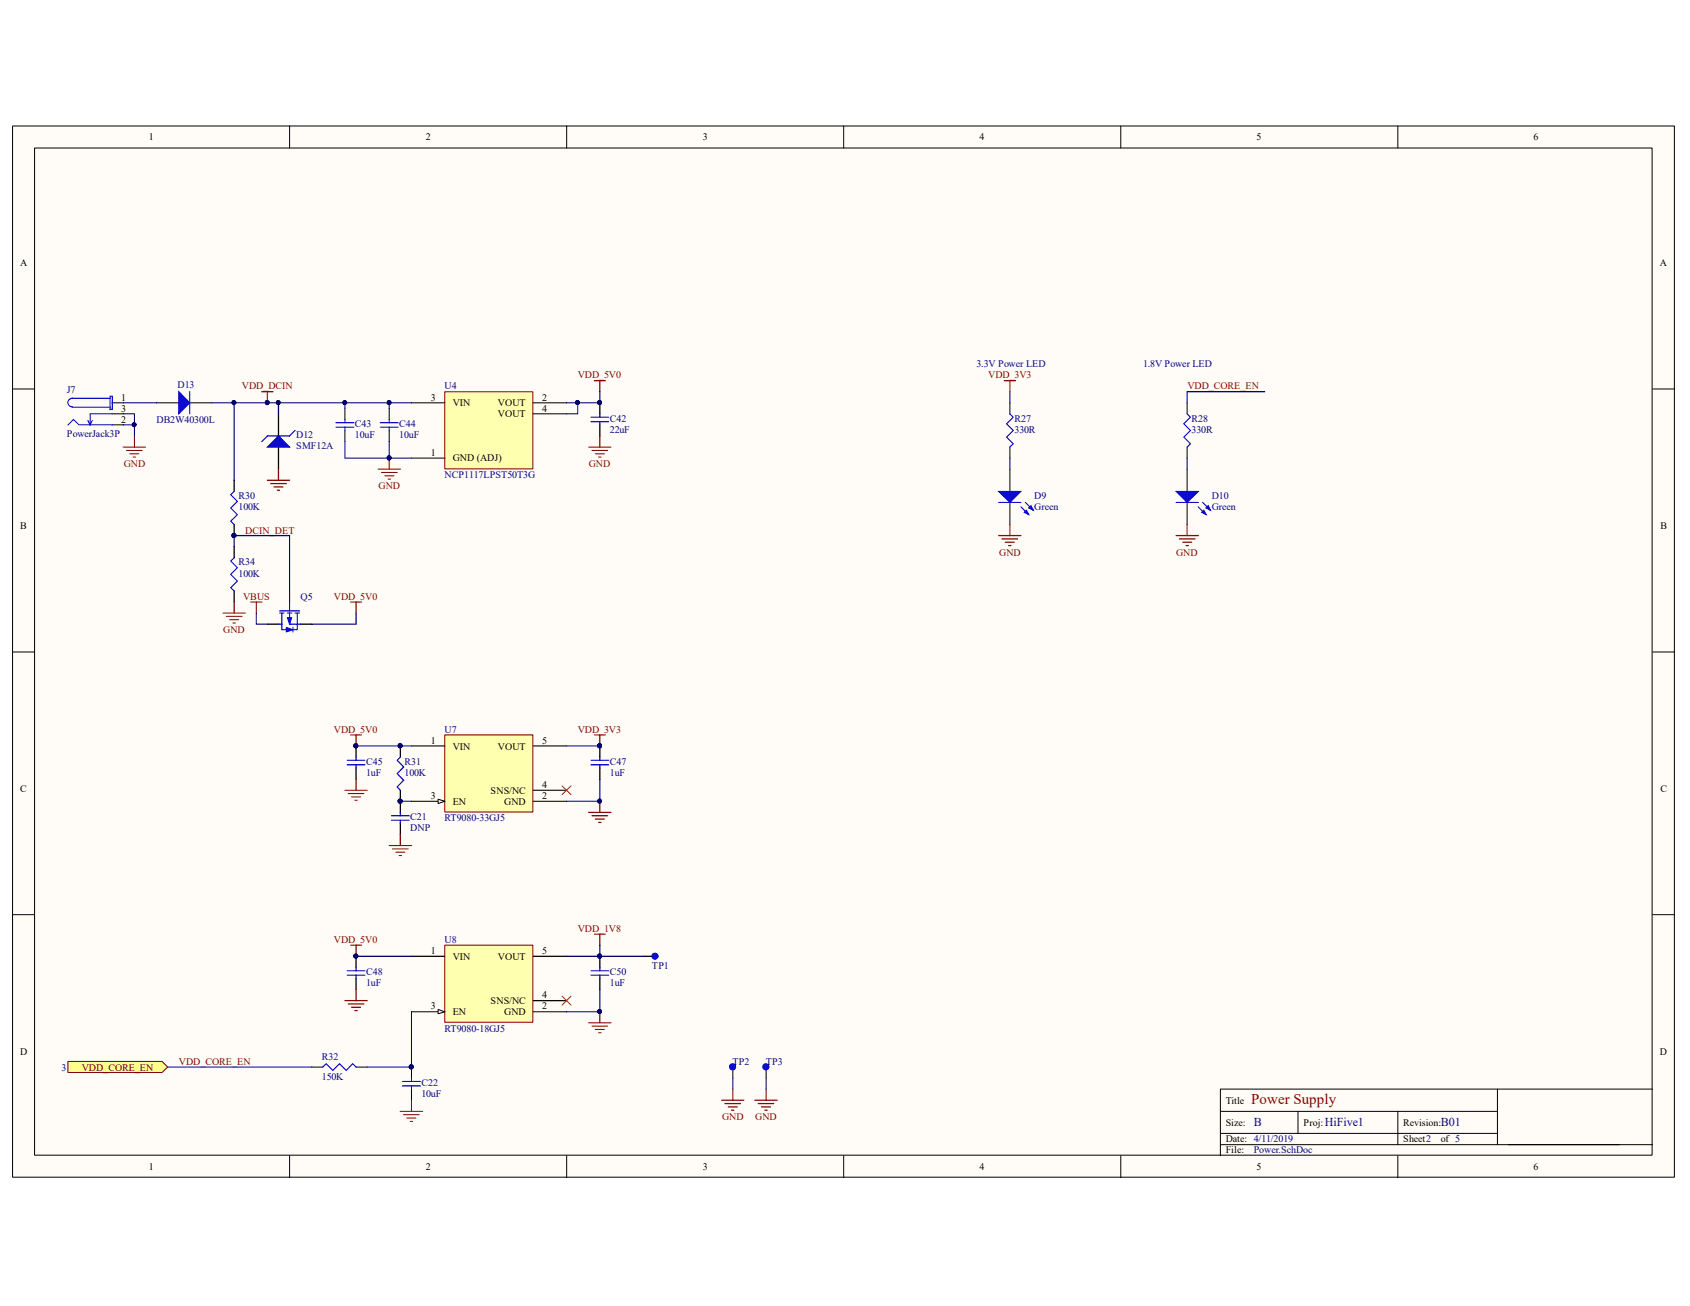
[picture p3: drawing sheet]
<svg xmlns="http://www.w3.org/2000/svg" width="279mm" height="216mm" viewBox="0 0 279 216" stroke-linecap="round" stroke-linejoin="round" font-family="sans-serif">
<path d="M2 20.8h274.8v173.8h-274.8z" fill="#fffcf8"/>
<path d="M2.1 20.8h274.7v173.8h-274.7z" fill="none" stroke="#000" stroke-width=".17"/>
<path d="M5.7 24.5h267.4v166.5h-267.4z" fill="#fffcf8"/>
<g fill="none" stroke="#000" stroke-width=".17">
<path d="M5.7 24.5h267.4v166.5h-267.4zM47.9 20.8v3.7M93.7 20.8v3.7M139.5 20.8v3.7M185.3 20.8v3.7M231.1 20.8v3.7M2.1 64.3h3.6M273.2 64.3h3.7M2.1 107.8h3.6M273.2 107.8h3.7M2.1 151.2h3.6M273.2 151.2h3.7"/>
<path d="M47.9 191.1v3.6M93.7 191.1v3.6M139.5 191.1v3.6M185.3 191.1v3.6M201.8 183.7h45.8M201.8 189.2h71.4M201.8 187.4h45.8M214.6 183.7v3.7M231.1 183.7v5.5M231.1 191.1v3.6M247.6 180v9.2M273.2 180h-71.4v11.1"/>
</g>
<g fill="#800000">
<path d="M62.5 77.5h3.7l.1 .1h-.1h-3.7z"/>
<path d="M63 78h2.7v.1l-2.6 .1z"/>
<path d="M63.6 78.6l1.6 .1h-1.6z"/>
<path d="M64.1 79.1l.5 .1-.4 .1z"/>
<path d="M64.3 75.7h.1l-.1 1.9z"/>
</g>
<circle cx="64.3" cy="75.7" r=".33" fill="#000080"/>
<circle cx="64.3" cy="75.7" r=".33" fill="none" stroke="#000080" stroke-width=".17"/>
<path d="M99.1 66.5l.2 .1-.1 1.9-.1-.1z" fill="#000"/>
<circle cx="99.1" cy="66.5" r=".33" fill="#000080"/>
<circle cx="99.1" cy="66.5" r=".33" fill="none" stroke="#000080" stroke-width=".17"/>
<path d="M99.1 70.2h.2l-.1 2-.1-.1z" fill="#000"/>
<g fill="#00f">
<path d="M97.6 69.6h3l.1 .1-.1 .1h-2.9z"/>
<path d="M97.6 68.9h3l.1 .1h-3z"/>
<path d="M99.1 68.4h.2l-.1 .6h-.1z"/>
<path d="M99.1 69.6l.2 .1-.1 .6-.1-.1z"/>
</g>
<circle cx="99.1" cy="66.5" r=".33" fill="#000080"/>
<circle cx="99.1" cy="66.5" r=".33" fill="none" stroke="#000080" stroke-width=".17"/>
<g fill="#800000">
<path d="M97.3 73.9l3.7-.1 .1 .1-.1 .1h-3.7z"/>
<path d="M97.8 74.4h2.7v.1h-2.6z"/>
<path d="M98.4 75h1.6l-1.6 .1z"/>
<path d="M98.9 75.5l.5 .1h-.4z"/>
<path d="M99.1 72l.2 .1-.1 1.9-.1-.1z"/>
<path d="M98.2 62.8l2 .1-.1 .1h-1.8z"/>
<path d="M99.1 62.8l.2 .1-.1 2-.1-.1z"/>
</g>
<path d="M18.5 66.5l2 .1-2 .1zM18.5 70.2h2l-2 .1zM18.5 68.4h2l-2 .1z" fill="#000"/>
<g fill="#00f">
<path d="M11.2 70.2l.9-1 1 .9h5.4l.2 .1-.2 .1h-5.5l-.9-.8-.8 .8h-.1z"/>
<path d="M14.8 68.3l3.9 .1-3.7 .1-.1 1.8z"/>
<path d="M15.2 69.4l.1 .2-.3 .7h-.1l-.1-.1z"/>
<path d="M11.4 66l.5-.3 .2 .2a.69 .69 0 0 0-.7 .3 .69 .69 0 0 0 .1 .8l.6 .2a.66 .66 0 0 1-.7 0 .66 .66 0 0 1-.3-.7z"/>
<path d="M18.1 65.4h.6v2.4l-.6-.1v-.1h.4v-2h-.2l-.1 2.2z"/>
<path d="M11.9 65.8l6.3-.1 .1 .2-.1 .1h-6.2z"/>
<path d="M11.9 67.3l6.3-.1 .1 .1-.1 .1h-6.2z"/>
<path d="M14.5 69.4l.5 .8-.1 .1-.5-.7z"/>
</g>
<g fill="#800000">
<path d="M20.3 73.9l3.7-.1 .1 .1-.1 .1h-3.6z"/>
<path d="M20.9 74.4h2.6l.1 .1h-2.6z"/>
<path d="M21.4 75h1.6l-1.5 .1z"/>
<path d="M22 75.5l.5 .1h-.4z"/>
<path d="M22.2 72l.1 .1-.1 1.9z"/>
</g>
<path d="M46 68.4h.1v3.7v.1l-.2-.1zM46 73.9h.1v3.7h-.2z" fill="#000"/>
<path d="M44.2 73.9l1.9-1.8 1.8 1.8z" fill="#00f"/>
<g fill="#00f">
<path d="M44 74l2.1-2.1 2 2.1h-.3l-1.7-1.8-1.7 1.6h3.5l-.1 .2h.1z"/>
<path d="M44.1 72h3.8l.1 .1-.1 .1h-3.7z"/>
<path d="M43.2 72.9l1-.9h.1v.1l-1 1h-.1z"/>
<path d="M48.7 71.1h.2v.1l-1 .9h-.1v-.1z"/>
</g>
<g fill="#800000">
<path d="M43.2 64.7l1.9-.1 .1 .2-1.9 .1z"/>
<path d="M44.1 64.7l.2 .1-.1 1.9z"/>
</g>
<circle cx="44.2" cy="66.5" r=".33" fill="#000080"/>
<circle cx="44.2" cy="66.5" r=".33" fill="none" stroke="#000080" stroke-width=".17"/>
<path d="M166.9 77.5l.1 .1v3.6v.1l-.1-.1zM166.9 83l.1 .1v3.7l-.1-.1z" fill="#000"/>
<g fill="#00f">
<path d="M165.1 81.2h3.7l-1.8 1.9z"/>
<path d="M169.3 84.7l.4-.4 .4 .8z"/>
<path d="M170.1 84l.3-.4 .4 .7z"/>
</g>
<g fill="#00f">
<path d="M164.9 81.2h.2h.1l1.8 1.7 1.6-1.6h-3.5v-.1h3.9l-2 2z"/>
<path d="M168.7 83.7h.2l1.2 1.3v.1h-.1l-1.3-1.2z"/>
<path d="M169.5 83h.1l1.3 1.3v.1h-.2l-1.2-1.3z"/>
<path d="M169.2 84.7l.5-.5 .6 1.1-.3-.2-.3-.6-.2 .2 .6 .3-.1 .1z"/>
<path d="M169.9 84l.6-.6 .5 1.1-.3-.1-.3-.6-.2 .1 .7 .3-.1 .2z"/>
<path d="M165 83h3.8l.1 .1h-.1h-3.7z"/>
</g>
<path d="M196.2 77.5l.1 .1v3.6v.1l-.1-.1zM196.2 83l.1 .1v3.7l-.1-.1z" fill="#000"/>
<g fill="#00f">
<path d="M194.4 81.2h3.7l-1.8 1.9z"/>
<path d="M199 84.3l.4 .8-.7-.4z"/>
<path d="M199.7 83.6l.4 .7-.7-.3z"/>
</g>
<g fill="#00f">
<path d="M194.2 81.2h.2h.1l1.8 1.7 1.6-1.6h-3.5l.1-.1h-.1h3.9l-2 2z"/>
<path d="M198 83.7h.2l1.2 1.3v.1h-.1l-1.3-1.2z"/>
<path d="M198.8 83h.1l1.3 1.3v.1h-.1l-1.3-1.3z"/>
<path d="M198.5 84.7l.6-.5 .5 1.1-.3-.2-.3-.6-.2 .2 .6 .3-.1 .1z"/>
<path d="M199.2 84l.6-.6 .5 1.1-.3-.1-.3-.6-.1 .1 .6 .3-.1 .2z"/>
<path d="M194.4 83h3.7l.1 .1h-.1h-3.7z"/>
</g>
<g fill="#800000">
<path d="M165 88.5l3.8-.1 .1 .2h-.1h-3.7z"/>
<path d="M165.6 89h2.6l.1 .1-2.6 .1z"/>
<path d="M166.1 89.6l1.6-.1 .1 .2h-1.6z"/>
<path d="M166.7 90.1h.4l.1 .1-.4 .1z"/>
<path d="M166.9 86.6l.1 .1v1.9z"/>
<path d="M166 62.8l2 .1-.1 .1h-1.9z"/>
<path d="M166.9 62.8l.1 .1v2z"/>
<path d="M194.4 88.5l3.7-.1 .1 .2h-.1h-3.7z"/>
<path d="M194.9 89h2.7l.1 .1-2.7 .1z"/>
<path d="M195.5 89.6l1.5-.1 .1 .2h-1.6z"/>
<path d="M196 90.1h.5l.1 .1-.5 .1z"/>
<path d="M196.2 86.6l.1 .1v1.9z"/>
<path d="M98.2 121.4l2 .1-1.9 .1z"/>
<path d="M99.1 121.4l.2 .1-.1 1.9-.1-.1z"/>
</g>
<circle cx="99.1" cy="123.3" r=".33" fill="#000080"/>
<circle cx="99.1" cy="123.3" r=".33" fill="none" stroke="#000080" stroke-width=".17"/>
<path d="M166.9 66.5l.1 .1v1.9zM166.9 73.9h.1v1.9z" fill="#000"/>
<path d="M166.9 68.4l.7 .6-1.1 1.1 1.1 1.1-1.1 1.1 1.1 1.1-.6 .6-.1-.2 .5-.4-1.1-1.1 1.1-1.1-1.1-1.1 1.1-1.1z" fill="#00f"/>
<path d="M196.2 66.5l.1 .1v1.9zM196.2 73.9h.1v1.9z" fill="#000"/>
<path d="M196.2 68.4l.7 .6-1.1 1.1 1.1 1.1-1.1 1.1 1.1 1.1-.6 .6-.1-.2 .5-.4-1.1-1.1 1.1-1.1-1.1-1.1 1.1-1.1z" fill="#00f"/>
<path d="M38.6 90.3l.2 .1v1.8l-.1 .1zM38.6 97.6l.2 .1v1.8l-.1 .1z" fill="#000"/>
<path d="M38 92.8l.8-.6-.5 .6 1.1 1.1-1.1 1.1 1.1 1.1-1.1 1.1 .5 .4-.1 .2-.7-.6 1.1-1.1-1.1-1.1 1.1-1.1z" fill="#00f"/>
<g fill="#800000">
<path d="M36.8 101.3h3.8v.1h-3.7z"/>
<path d="M37.4 101.8h2.6l.1 .1-2.7 .1z"/>
<path d="M37.9 102.4h1.6l-1.5 .1z"/>
<path d="M38.5 102.9l.5 .1-.5 .1z"/>
<path d="M38.6 99.5h.2v1.8l-.1 .1z"/>
<path d="M41.4 99.5h2l-2 .1z"/>
<path d="M42.3 99.5h.2l-.1 1.9z"/>
</g>
<path d="M38.6 86.6l.2 .1v1.9h-.1z" fill="#000"/>
<circle cx="38.7" cy="88.5" r=".33" fill="#000080"/>
<circle cx="38.7" cy="88.5" r=".33" fill="none" stroke="#000080" stroke-width=".17"/>
<path d="M38.6 79.3l.2 .1v1.8l-.1 .1z" fill="#000"/>
<path d="M38 81.8l.8-.6-.5 .6 1.1 1.1-1.1 1.1 1.1 1.1-1.1 1 .5 .6-.1 .1-.7-.7 1.1-1-1.1-1.1 1.1-1.1z" fill="#00f"/>
<circle cx="38.7" cy="88.5" r=".33" fill="#000080"/>
<circle cx="38.7" cy="88.5" r=".33" fill="none" stroke="#000080" stroke-width=".17"/>
<g fill="#800000">
<path d="M57.9 99.5h2l-1.9 .1z"/>
<path d="M58.8 99.5h.2v1.8l-.2 .1z"/>
</g>
<path d="M57 67.4l.1 .1-.1 1.9zM57 71.1l.1 .1-.1 1.9z" fill="#000"/>
<g fill="#00f">
<path d="M55.5 70.6l3-.1 .1 .1-3 .1z"/>
<path d="M55.5 69.8h3l.1 .1-3 .1z"/>
<path d="M57 69.3h.1l-.1 .7z"/>
<path d="M57 70.6h.1l-.1 .6z"/>
</g>
<path d="M47.8 97.6l.2 .1-.1 1.9zM44.1 103.1h2v.1l-1.9 .1zM49.6 103.1h1.9l.1 .1-1.9 .1z" fill="#000"/>
<g fill="#00f">
<path d="M46.5 101.3h.2v1.9l-.1 .1z"/>
<path d="M47.8 101.3h.2l-.1 2z"/>
<path d="M49.1 101.3h.1l-.1 2z"/>
<path d="M47.8 103.1h1.9l.1 .1-1.9 .1z"/>
<path d="M46.2 100.9h3.3l.1 .1-3.4 .1z"/>
<path d="M46.2 101.3h.8l-.8 .1z"/>
<path d="M47.4 101.3h.9l-.8 .1z"/>
<path d="M48.7 101.3h.9l-.8 .1z"/>
<path d="M47.8 99.5h.2l-.1 1.6z"/>
</g>
<path d="M47.5 102.1h.7l-.3 1.1z" fill="#00f"/>
<path d="M47.5 102.1h.7l-.3 1.1z" fill="none" stroke="#00f" stroke-width=".17"/>
<path d="M46 103.1h.6l.1 .1-.6 .1z" fill="#00f"/>
<path d="M47.3 103.7l1.1 .4-1.1 .4z" fill="#00f"/>
<path d="M47.3 103.7l1.1 .4-1.1 .4z" fill="none" stroke="#00f" stroke-width=".17"/>
<g fill="#00f">
<path d="M48.4 103.7h.1l-.1 .9z"/>
<path d="M46.5 103.1l.2 .1v.8h.6l.1 .2h-.9z"/>
<path d="M49.1 103.1l.1 .1v1h-.8v-.2h.7z"/>
</g>
<g fill="#800000">
<path d="M98.2 154.4h2l-1.9 .1z"/>
<path d="M99.1 154.4h.2l-.1 1.9h-.1z"/>
</g>
<path d="M25.8 66.5h3.7l.1 .1-.1 .1h-3.6zM31.3 66.5h3.8v.1v.1h-3.7z" fill="#000"/>
<path d="M29.5 64.8l1.9 1.8-1.9 1.8z" fill="#00f"/>
<g fill="#00f">
<path d="M29.5 64.5l2 2.1-2 2v-.2l1.7-1.8-1.6-1.6v3.4h-.1z"/>
<path d="M31.3 64.7l.2 .1v3.6l-.1 .1-.1-.1z"/>
</g>
<path d="M106.4 158h1.9l.1 .1-1.9 .1z" fill="#000"/>
<circle cx="108.3" cy="158.1" r=".51" fill="#00f"/>
<circle cx="108.3" cy="158.1" r=".51" fill="none" stroke="#00f" stroke-width=".17"/>
<path d="M121.1 176.3l.1 .1v1.9z" fill="#000"/>
<circle cx="121.1" cy="176.4" r=".51" fill="#00f"/>
<circle cx="121.1" cy="176.4" r=".51" fill="none" stroke="#00f" stroke-width=".17"/>
<path d="M126.6 176.3l.1 .1v1.9z" fill="#000"/>
<circle cx="126.6" cy="176.4" r=".51" fill="#00f"/>
<circle cx="126.6" cy="176.4" r=".51" fill="none" stroke="#00f" stroke-width=".17"/>
<g fill="#800000">
<path d="M119.2 181.8h3.8l.1 .1-.1 .1h-3.7z"/>
<path d="M119.8 182.4l2.6-.1 .1 .2h-2.6z"/>
<path d="M120.3 182.9h1.6l.1 .1-1.6 .1z"/>
<path d="M120.9 183.5h.5l-.1 .1h-.3z"/>
<path d="M121.1 180h.1v2z"/>
<path d="M124.7 181.8h3.8l.1 .1-.1 .1h-3.7z"/>
<path d="M125.3 182.4l2.6-.1 .1 .2h-2.7z"/>
<path d="M125.8 182.9h1.6l.1 .1-1.6 .1z"/>
<path d="M126.4 183.5h.5l-.1 .1h-.4z"/>
<path d="M126.6 180h.1v2z"/>
</g>
<path d="M11.2 175.5h15.6l.9 .9-.9 .9h-15.6z" fill-rule="evenodd" fill="#ffff80"/>
<path d="M11.2 175.5h15.6l.9 .9-.9 .9h-15.6z" fill="none" stroke="#800000" stroke-width=".17"/>
<path d="M73.5 64.7h14.6v12.8h-14.6z" fill="#ffffb0"/>
<path d="M73.5 64.8h14.6v12.7h-14.6z" fill="none" stroke="#800000" stroke-width=".17"/>
<path d="M64.3 67.4l.1 .1-.1 1.9zM64.3 71.1l.1 .1-.1 1.9zM68 75.7l5.5-.1 .1 .1-.1 .1h-5.5zM68 66.5h5.5l.1 .1-.1 .1h-5.5zM88.1 66.5h5.6l.1 .1-.1 .1h-5.5zM88.1 68.4l5.6-.1 .1 .1-.1 .1h-5.5z" fill="#000"/>
<g fill="#00f">
<path d="M62.8 70.6l3-.1 .1 .1-3 .1z"/>
<path d="M62.8 69.8h3l.1 .1-3 .1z"/>
<path d="M64.3 69.3h.1l-.1 .7z"/>
<path d="M64.3 70.6h.1l-.1 .6z"/>
</g>
<g fill="#800000">
<path d="M44.1 79.3h3.8l.1 .1-.1 .1h-3.7z"/>
<path d="M44.7 79.9l2.6-.1 .1 .1-.1 .2h-2.6z"/>
<path d="M45.2 80.4l1.7 .1-.1 .1h-1.5z"/>
<path d="M45.8 81h.5l-.1 .2h-.4z"/>
<path d="M46 77.5l.1 .1v1.9l-.2-.1z"/>
</g>
<path d="M58.8 123.3h.2v1.8l-.2 .1z" fill="#000"/>
<circle cx="58.8" cy="123.3" r=".33" fill="#000080"/>
<circle cx="58.8" cy="123.3" r=".33" fill="none" stroke="#000080" stroke-width=".17"/>
<path d="M58.8 126.9l.2 .1v1.8l-.2 .1z" fill="#000"/>
<g fill="#00f">
<path d="M57.3 126.4l3-.1 .1 .1-3 .1z"/>
<path d="M57.3 125.6h3l.1 .1-3 .1z"/>
<path d="M58.8 125.1h.2v.6l-.2 .1z"/>
<path d="M58.8 126.4h.2v.6l-.2 .1z"/>
</g>
<circle cx="58.8" cy="123.3" r=".33" fill="#000080"/>
<circle cx="58.8" cy="123.3" r=".33" fill="none" stroke="#000080" stroke-width=".17"/>
<g fill="#800000">
<path d="M57.9 121.4l2 .1-1.9 .1z"/>
<path d="M58.8 121.4l.2 .1v1.8l-.2 .1z"/>
</g>
<circle cx="58.8" cy="123.3" r=".33" fill="#000080"/>
<circle cx="58.8" cy="123.3" r=".33" fill="none" stroke="#000080" stroke-width=".17"/>
<g fill="#800000">
<path d="M57 130.6h3.7h.1l-.1 .1h-3.7z"/>
<path d="M57.5 131.1h2.7v.1l-2.6 .1z"/>
<path d="M58.1 131.7h1.6l-1.6 .1z"/>
<path d="M58.6 132.2l.5 .1-.4 .1z"/>
<path d="M58.8 128.8h.2v1.8l-.2 .1z"/>
</g>
<path d="M99.1 123.3h.2l-.1 1.9-.1-.1z" fill="#000"/>
<circle cx="99.1" cy="123.3" r=".33" fill="#000080"/>
<circle cx="99.1" cy="123.3" r=".33" fill="none" stroke="#000080" stroke-width=".17"/>
<path d="M99.1 126.9l.2 .1-.1 1.9-.1-.1z" fill="#000"/>
<g fill="#00f">
<path d="M97.6 126.4l3-.1 .1 .1-3 .1z"/>
<path d="M97.6 125.6h3l.1 .1-3 .1z"/>
<path d="M99.1 125.1h.2l-.1 .7-.1-.1z"/>
<path d="M99.1 126.4h.2l-.1 .7-.1-.1z"/>
</g>
<circle cx="99.1" cy="123.3" r=".33" fill="#000080"/>
<circle cx="99.1" cy="123.3" r=".33" fill="none" stroke="#000080" stroke-width=".17"/>
<g fill="#800000">
<path d="M97.3 134.2h3.7l.1 .1-.1 .1h-3.7z"/>
<path d="M97.8 134.8l2.7-.1v.1v.2h-2.6z"/>
<path d="M98.4 135.3l1.6 .1-.1 .1h-1.5z"/>
<path d="M98.9 135.9h.5v.2h-.4z"/>
<path d="M99.1 132.4l.2 .1-.1 1.9-.1-.1z"/>
</g>
<circle cx="99.1" cy="132.4" r=".32" fill="#000080"/>
<circle cx="99.1" cy="132.4" r=".32" fill="none" stroke="#000080" stroke-width=".17"/>
<path d="M99.1 158l.2 .1-.1 1.9-.1-.1z" fill="#000"/>
<circle cx="99.1" cy="158.1" r=".32" fill="#000080"/>
<circle cx="99.1" cy="158.1" r=".32" fill="none" stroke="#000080" stroke-width=".17"/>
<path d="M99.1 161.7l.2 .1-.1 1.9-.1-.1z" fill="#000"/>
<g fill="#00f">
<path d="M97.6 161.1h3l.1 .1-3 .1z"/>
<path d="M97.6 160.4h3l.1 .1-3 .1z"/>
<path d="M99.1 159.9h.2l-.1 .7-.1-.1z"/>
<path d="M99.1 161.1l.2 .1-.1 .6h-.1z"/>
</g>
<circle cx="99.1" cy="158.1" r=".32" fill="#000080"/>
<circle cx="99.1" cy="158.1" r=".32" fill="none" stroke="#000080" stroke-width=".17"/>
<g fill="#800000">
<path d="M97.3 169h3.7l.1 .1-.1 .1h-3.7z"/>
<path d="M97.8 169.6l2.7-.1v.1l-2.6 .1z"/>
<path d="M98.4 170.1l1.6 .1-1.6 .1z"/>
<path d="M98.9 170.7h.5l-.4 .1z"/>
<path d="M99.1 167.2l.2 .1-.1 1.9-.1-.1z"/>
</g>
<circle cx="99.1" cy="167.2" r=".33" fill="#000080"/>
<circle cx="99.1" cy="167.2" r=".33" fill="none" stroke="#000080" stroke-width=".17"/>
<path d="M58.8 158l.2 .1v1.8l-.2 .1z" fill="#000"/>
<circle cx="58.8" cy="158.1" r=".32" fill="#000080"/>
<circle cx="58.8" cy="158.1" r=".32" fill="none" stroke="#000080" stroke-width=".17"/>
<path d="M58.8 161.7l.2 .1v1.8l-.2 .1z" fill="#000"/>
<g fill="#00f">
<path d="M57.3 161.1h3l.1 .1-3 .1z"/>
<path d="M57.3 160.4h3l.1 .1-3 .1z"/>
<path d="M58.8 159.9h.2v.6l-.2 .1z"/>
<path d="M58.8 161.1l.2 .1v.6h-.2z"/>
</g>
<circle cx="58.8" cy="158.1" r=".32" fill="#000080"/>
<circle cx="58.8" cy="158.1" r=".32" fill="none" stroke="#000080" stroke-width=".17"/>
<g fill="#800000">
<path d="M57.9 156.2l2 .1h-1.9z"/>
<path d="M58.8 156.2l.2 .1v1.8l-.2 .1z"/>
</g>
<circle cx="58.8" cy="158.1" r=".32" fill="#000080"/>
<circle cx="58.8" cy="158.1" r=".32" fill="none" stroke="#000080" stroke-width=".17"/>
<g fill="#800000">
<path d="M57 165.3h3.7l.1 .1-.1 .1h-3.7z"/>
<path d="M57.5 165.9h2.7v.2h-2.6z"/>
<path d="M58.1 166.4l1.6 .1-.1 .1h-1.5z"/>
<path d="M58.6 167h.5v.2h-.4z"/>
<path d="M58.8 163.5l.2 .1v1.8l-.2 .1z"/>
</g>
<path d="M51.5 176.3l2 .1-2 .1zM58.8 176.3l2 .1-2 .1z" fill="#000"/>
<path d="M53.3 176.3l.6-.6 1.1 1.1 1.1-1.1 1.1 1.1 1.1-1.1 .7 .7h-.2l-.5-.4-1.1 1.1-1.1-1.1-1.1 1.1-1.1-1.1-.5 .4h-.1z" fill="#00f"/>
<path d="M68 176.3l.1 .1-.1 1.9z" fill="#000"/>
<circle cx="68" cy="176.4" r=".33" fill="#000080"/>
<circle cx="68" cy="176.4" r=".33" fill="none" stroke="#000080" stroke-width=".17"/>
<path d="M68 180h.1l-.1 2z" fill="#000"/>
<g fill="#00f">
<path d="M66.5 179.4l3.1 .1-.1 .1h-3z"/>
<path d="M66.5 178.7l3.1 .1-3.1 .1z"/>
<path d="M68 178.2h.1l-.1 .7z"/>
<path d="M68 179.4l.1 .1-.1 .6z"/>
</g>
<circle cx="68" cy="176.4" r=".33" fill="#000080"/>
<circle cx="68" cy="176.4" r=".33" fill="none" stroke="#000080" stroke-width=".17"/>
<g fill="#800000">
<path d="M66.1 183.7l3.8-.1v.1v.1h-3.7z"/>
<path d="M66.7 184.2h2.6l.1 .1-2.6 .1z"/>
<path d="M67.2 184.8h1.6l-1.5 .1z"/>
<path d="M67.8 185.3l.5 .1-.4 .1z"/>
<path d="M68 181.8l.1 .1-.1 1.9z"/>
</g>
<path d="M66.1 132.4l.2 .1-.1 1.9-.1-.1z" fill="#000"/>
<circle cx="66.1" cy="132.4" r=".32" fill="#000080"/>
<circle cx="66.1" cy="132.4" r=".32" fill="none" stroke="#000080" stroke-width=".17"/>
<path d="M66.1 136.1h.2l-.1 1.9h-.1z" fill="#000"/>
<g fill="#00f">
<path d="M64.7 135.5h2.9l.1 .1-3 .1z"/>
<path d="M64.7 134.8l2.9-.1 .1 .1-.1 .2h-2.9z"/>
<path d="M66.1 134.2l.2 .1-.1 .7-.1-.2z"/>
<path d="M66.1 135.5l.2 .1-.1 .6-.1-.1z"/>
</g>
<circle cx="66.1" cy="132.4" r=".32" fill="#000080"/>
<circle cx="66.1" cy="132.4" r=".32" fill="none" stroke="#000080" stroke-width=".17"/>
<g fill="#800000">
<path d="M64.3 139.7h3.7l.1 .1-.1 .1h-3.7z"/>
<path d="M64.8 140.3h2.7h.1l-2.7 .1z"/>
<path d="M65.4 140.8l1.6 .1-1.6 .1z"/>
<path d="M65.9 141.4h.6l-.5 .1z"/>
<path d="M66.1 137.9l.2 .1-.1 1.9-.1-.1z"/>
</g>
<path d="M66.1 130.6h.2l-.1 1.9h-.1z" fill="#000"/>
<circle cx="66.1" cy="132.4" r=".32" fill="#000080"/>
<circle cx="66.1" cy="132.4" r=".32" fill="none" stroke="#000080" stroke-width=".17"/>
<path d="M66.1 123.3h.2l-.1 1.9-.1-.1z" fill="#000"/>
<circle cx="66.1" cy="123.3" r=".33" fill="#000080"/>
<circle cx="66.1" cy="123.3" r=".33" fill="none" stroke="#000080" stroke-width=".17"/>
<path d="M65.5 125.7l.8-.6-.5 .6 1.1 1.1-1.1 1.1 1.1 1.1-1.1 1.1 .5 .5v.1h-.2l-.6-.6 1.1-1.1-1.1-1.1 1.1-1.1z" fill="#00f"/>
<circle cx="66.1" cy="132.4" r=".32" fill="#000080"/>
<circle cx="66.1" cy="132.4" r=".32" fill="none" stroke="#000080" stroke-width=".17"/>
<circle cx="66.1" cy="123.3" r=".33" fill="#000080"/>
<circle cx="66.1" cy="123.3" r=".33" fill="none" stroke="#000080" stroke-width=".17"/>
<path d="M73.5 156.3h14.6v12.7h-14.6z" fill="#ffffb0"/>
<path d="M73.5 156.3h14.6v12.7h-14.6z" fill="none" stroke="#800000" stroke-width=".17"/>
<path d="M68 158h5.5l.1 .1-.1 .1h-5.5zM88.1 158h5.6l.1 .1-.1 .1h-5.5zM68 167.2h5.5l.1 .1h-.1h-5.5zM88.1 167.2h5.6l.1 .1h-.1h-5.5z" fill="#000"/>
<path d="M72.4 166.9l1.1 .4-1.1 .3z" fill="#fffcf8"/>
<path d="M72.4 166.9l1.1 .4-1.1 .3z" fill="none" stroke="#000" stroke-width=".17"/>
<path d="M88.1 165.3h5.6l.1 .1-.1 .1h-5.5z" fill="#000"/>
<path d="M73.5 121.5h14.6v12.7h-14.6z" fill="#ffffb0"/>
<path d="M73.5 121.5h14.6v12.7h-14.6z" fill="none" stroke="#800000" stroke-width=".17"/>
<path d="M68 123.3l5.5-.1 .1 .1-.1 .1h-5.5zM68 132.4h5.5l.1 .1h-.1h-5.5zM88.1 132.4h5.6l.1 .1h-.1h-5.5zM88.1 123.3l5.6-.1 .1 .1-.1 .1h-5.5z" fill="#000"/>
<path d="M72.4 132.1l1.1 .4-1.1 .3z" fill="#fffcf8"/>
<path d="M72.4 132.1l1.1 .4-1.1 .3z" fill="none" stroke="#000" stroke-width=".17"/>
<path d="M88.1 130.6h5.6h.1l-.1 .1h-5.5z" fill="#000"/>
<path d="M92.9 129.9l1.5 1.5M94.4 129.9l-1.5 1.5M92.9 164.7l1.5 1.5M94.4 164.7l-1.5 1.5" fill="none" stroke="#f00" stroke-width=".17"/>
<g fill="#000080">
<path d="M93.6 123.3l5.6-.1 .1 .1-.1 .1h-5.5z"/>
<circle cx="99.1" cy="123.3" r=".33"/>
</g>
<circle cx="99.1" cy="123.3" r=".33" fill="none" stroke="#000080" stroke-width=".17"/>
<g fill="#000080">
<path d="M20.3 68.4l2-.1v3.9l-.2-.1v-3.6h-1.7z"/>
<circle cx="22.2" cy="70.2" r=".31"/>
</g>
<circle cx="22.2" cy="70.2" r=".31" fill="none" stroke="#000080" stroke-width=".17"/>
<g fill="#000080">
<path d="M20.3 70.2h2l-1.9 .1z"/>
<circle cx="22.2" cy="70.2" r=".31"/>
</g>
<circle cx="22.2" cy="70.2" r=".31" fill="none" stroke="#000080" stroke-width=".17"/>
<g fill="#000080">
<path d="M166.9 75.7h.1v1.9z"/>
<path d="M166.9 64.7l.1 .1v1.9z"/>
<path d="M196.2 75.7h.1v1.9z"/>
<path d="M42.3 101.3h.2v1.8h1.7l.1 .2h-2z"/>
<path d="M51.5 103.1h7.3v-1.8h.2v2h-7.5z"/>
<path d="M38.6 88.5l9.4-.1-.1 9.4-.1-.1v-9.1h-9.1z"/>
<circle cx="38.7" cy="88.5" r=".33"/>
</g>
<circle cx="38.7" cy="88.5" r=".33" fill="none" stroke="#000080" stroke-width=".17"/>
<g fill="#000080">
<path d="M38.6 88.5l.2 .1v1.8l-.1 .1z"/>
<circle cx="38.7" cy="88.5" r=".33"/>
</g>
<circle cx="38.7" cy="88.5" r=".33" fill="none" stroke="#000080" stroke-width=".17"/>
<g fill="#000080">
<path d="M35 66.5h9.2l.1 .1-.1 .1h-9.1z"/>
<circle cx="38.7" cy="66.5" r=".33"/>
</g>
<circle cx="38.7" cy="66.5" r=".33" fill="none" stroke="#000080" stroke-width=".17"/>
<circle cx="44.2" cy="66.5" r=".33" fill="#000080"/>
<circle cx="44.2" cy="66.5" r=".33" fill="none" stroke="#000080" stroke-width=".17"/>
<g fill="#000080">
<path d="M38.6 66.5l.2 .1v12.8l-.1 .1-.1-.1z"/>
<circle cx="38.7" cy="66.5" r=".33"/>
</g>
<circle cx="38.7" cy="66.5" r=".33" fill="none" stroke="#000080" stroke-width=".17"/>
<g fill="#000080">
<path d="M20.3 66.5h5.6l.1 .1-.1 .1h-5.5z"/>
<path d="M121.1 178.2h.1v1.9z"/>
<path d="M126.6 178.2h.1v1.9z"/>
<path d="M93.6 66.5h5.5v-1.7l.1-.1 .1 2h-5.6z"/>
<circle cx="99.1" cy="66.5" r=".33"/>
</g>
<circle cx="99.1" cy="66.5" r=".33" fill="none" stroke="#000080" stroke-width=".17"/>
<circle cx="95.5" cy="66.5" r=".33" fill="#000080"/>
<circle cx="95.5" cy="66.5" r=".33" fill="none" stroke="#000080" stroke-width=".17"/>
<g fill="#000080">
<path d="M93.6 68.4l1.8-.1v-1.7l.2-.1v2h-1.9z"/>
<circle cx="95.5" cy="66.5" r=".33"/>
</g>
<circle cx="95.5" cy="66.5" r=".33" fill="none" stroke="#000080" stroke-width=".17"/>
<g fill="#000080">
<path d="M46 66.5l.1 .1v1.9l-.2-.1z"/>
<circle cx="46" cy="66.5" r=".33"/>
</g>
<circle cx="46" cy="66.5" r=".33" fill="none" stroke="#000080" stroke-width=".17"/>
<g fill="#000080">
<path d="M44.1 66.5h20.3v1l-.1 .1v-.9h-20.1z"/>
<circle cx="44.2" cy="66.5" r=".33"/>
</g>
<circle cx="44.2" cy="66.5" r=".33" fill="none" stroke="#000080" stroke-width=".17"/>
<circle cx="46" cy="66.5" r=".33" fill="#000080"/>
<circle cx="46" cy="66.5" r=".33" fill="none" stroke="#000080" stroke-width=".17"/>
<circle cx="57" cy="66.5" r=".33" fill="#000080"/>
<circle cx="57" cy="66.5" r=".33" fill="none" stroke="#000080" stroke-width=".17"/>
<circle cx="64.3" cy="66.5" r=".33" fill="#000080"/>
<circle cx="64.3" cy="66.5" r=".33" fill="none" stroke="#000080" stroke-width=".17"/>
<g fill="#000080">
<path d="M57 66.5l.1 .1-.1 1z"/>
<circle cx="57" cy="66.5" r=".33"/>
</g>
<circle cx="57" cy="66.5" r=".33" fill="none" stroke="#000080" stroke-width=".17"/>
<g fill="#000080">
<path d="M57 72.9l.1 .1v2.6h7.2v-2.7l.1 2.9h-7.5z"/>
<circle cx="64.3" cy="75.7" r=".33"/>
</g>
<circle cx="64.3" cy="75.7" r=".33" fill="none" stroke="#000080" stroke-width=".17"/>
<g fill="#000080">
<path d="M64.3 75.7l3.7-.1 .1 .1-.1 .1h-3.7z"/>
<circle cx="64.3" cy="75.7" r=".33"/>
</g>
<circle cx="64.3" cy="75.7" r=".33" fill="none" stroke="#000080" stroke-width=".17"/>
<g fill="#000080">
<path d="M64.3 66.5h3.7l.1 .1-.1 .1h-3.7z"/>
<circle cx="64.3" cy="66.5" r=".33"/>
</g>
<circle cx="64.3" cy="66.5" r=".33" fill="none" stroke="#000080" stroke-width=".17"/>
<g fill="#000080">
<path d="M58.8 123.3l9.2-.1 .1 .1-.1 .1h-9.2z"/>
<circle cx="58.8" cy="123.3" r=".33"/>
</g>
<circle cx="58.8" cy="123.3" r=".33" fill="none" stroke="#000080" stroke-width=".17"/>
<circle cx="66.1" cy="123.3" r=".33" fill="#000080"/>
<circle cx="66.1" cy="123.3" r=".33" fill="none" stroke="#000080" stroke-width=".17"/>
<g fill="#000080">
<path d="M93.6 167.2h5.5v-3.6l.1-.1 .1 3.8h-5.6z"/>
<circle cx="99.1" cy="167.2" r=".33"/>
</g>
<circle cx="99.1" cy="167.2" r=".33" fill="none" stroke="#000080" stroke-width=".17"/>
<g fill="#000080">
<path d="M93.6 158h5.6l.1 .1-.1 .1h-5.5z"/>
<circle cx="99.1" cy="158.1" r=".32"/>
</g>
<circle cx="99.1" cy="158.1" r=".32" fill="none" stroke="#000080" stroke-width=".17"/>
<g fill="#000080">
<path d="M99.1 156.2l.2 .1v1.7h7.2l.1 .1-.1 .1h-7.4z"/>
<circle cx="99.1" cy="158.1" r=".32"/>
</g>
<circle cx="99.1" cy="158.1" r=".32" fill="none" stroke="#000080" stroke-width=".17"/>
<g fill="#000080">
<path d="M58.8 158h9.2l.1 .1-.1 .1h-9.2z"/>
<circle cx="58.8" cy="158.1" r=".32"/>
</g>
<circle cx="58.8" cy="158.1" r=".32" fill="none" stroke="#000080" stroke-width=".17"/>
<g fill="#000080">
<path d="M27.7 176.3h23.8l.1 .1-.1 .1h-23.8z"/>
<path d="M196.2 64.6h12.9l.1 .2-.1 .1h-12.8v1.8z"/>
<path d="M68 167.2l.1 .1v9.2h-7.5l.1-.2h7.2z"/>
<circle cx="68" cy="176.4" r=".33"/>
</g>
<circle cx="68" cy="176.4" r=".33" fill="none" stroke="#000080" stroke-width=".17"/>
<g fill="#000080">
<path d="M66.1 132.4l2 .1h-1.9z"/>
<circle cx="66.1" cy="132.4" r=".32"/>
</g>
<circle cx="66.1" cy="132.4" r=".32" fill="none" stroke="#000080" stroke-width=".17"/>
<g fill="#000080">
<path d="M93.6 132.4h5.5v-3.6h.1l.1 3.7h-5.6z"/>
<circle cx="99.1" cy="132.4" r=".32"/>
</g>
<circle cx="99.1" cy="132.4" r=".32" fill="none" stroke="#000080" stroke-width=".17"/>
<text font-size="2.5" fill="#800000" x="206.8" y="182.5">Power Supply</text>
<g font-size="2" fill="#000080">
<text x="207.3" y="186.2">B</text>
<text x="219" y="186.2">HiFive1</text>
<text x="238.2" y="186.2">B01</text>
</g>
<g font-size="1.7">
<text x="24.6" y="23.2">1</text>
<text x="70.4" y="23.2">2</text>
<text x="116.2" y="23.2">3</text>
<text x="161.9" y="23.2">4</text>
<text x="207.7" y="23.2">5</text>
<text x="253.5" y="23.2">6</text>
<text x="3.3" y="44">A</text>
<text x="274.4" y="44">A</text>
<text x="20" y="66.2">1</text>
<text x="20" y="69.8">2</text>
<text x="20" y="68">3</text>
<text x="71.2" y="66.2">3</text>
<text x="74.8" y="67.1">VIN</text>
<text x="82.3" y="67.1">VOUT</text>
<text x="82.3" y="69">VOUT</text>
<text x="89.6" y="66.2">2</text>
<text x="89.6" y="68">4</text>
<text x="71.2" y="75.4">1</text>
<text x="74.8" y="76.3">GND (ADJ)</text>
<text x="3.3" y="87.5">B</text>
<text x="274.5" y="87.5">B</text>
<text x="71.2" y="122.9">1</text>
<text x="74.8" y="123.9">VIN</text>
<text x="82.3" y="123.9">VOUT</text>
<text x="89.6" y="122.9">5</text>
<text x="3.3" y="131">C</text>
<text x="81.1" y="131.2">SNS/NC</text>
<text x="89.6" y="130.3">4</text>
<text x="274.5" y="131">C</text>
<text x="71.2" y="132.1">3</text>
<text x="74.8" y="133.1">EN</text>
<text x="83.4" y="133.1">GND</text>
<text x="89.6" y="132.1">2</text>
<text x="71.2" y="157.7">1</text>
<text x="74.8" y="158.6">VIN</text>
<text x="82.3" y="158.6">VOUT</text>
<text x="89.6" y="157.7">5</text>
<text x="71.2" y="166.9">3</text>
<text x="74.8" y="167.9">EN</text>
<text x="81.1" y="166">SNS/NC</text>
<text x="83.4" y="167.9">GND</text>
<text x="89.6" y="166.9">2</text>
<text x="89.6" y="165.1">4</text>
<text x="3.3" y="174.5">D</text>
<text x="274.4" y="174.5">D</text>
<text x="202.6" y="182.5">Title</text>
<text x="202.6" y="186.1">Size:</text>
<text x="202.6" y="188.8">Date: 4/11/2019</text>
<text x="202.6" y="190.6">File:</text>
<text x="215.5" y="186.1">Proj:</text>
<text x="232" y="186.1">Revision:</text>
<text x="232" y="188.8">Sheet2</text>
<text x="238.2" y="188.8">of 5</text>
<text x="24.6" y="193.4">1</text>
<text x="70.4" y="193.4">2</text>
<text x="116.2" y="193.4">3</text>
<text x="161.9" y="193.4">4</text>
<text x="207.7" y="193.4">5</text>
<text x="253.5" y="193.4">6</text>
</g>
<g font-size="1.7" fill="#000080">
<text x="11" y="64.9">J7</text>
<text x="29.3" y="64.2">D13</text>
<text x="73.5" y="64.4">U4</text>
<text x="161.5" y="60.7">3.3V Power LED</text>
<text x="189" y="60.7">1.8V Power LED</text>
<text x="25.9" y="69.8">DB2W40300L</text>
<text x="58.7" y="70.7">C43</text>
<text x="66" y="70.7">C44</text>
<text x="100.8" y="69.7">C42</text>
<text x="100.8" y="71.5">22uF</text>
<text x="167.7" y="69.7">R27</text>
<text x="167.7" y="71.5">330R</text>
<text x="197" y="69.7">R28</text>
<text x="197" y="71.5">330R</text>
<text x="11" y="72.2">PowerJack3P</text>
<text x="49" y="72.5">D12</text>
<text x="49" y="74.3">SMF12A</text>
<text x="58.7" y="72.5">10uF</text>
<text x="66" y="72.5">10uF</text>
<text x="39.5" y="82.5">R30</text>
<text x="73.5" y="79.1">NCP1117LPST50T3G</text>
<text x="171" y="82.5">D9</text>
<text x="200.3" y="82.5">D10</text>
<text x="39.5" y="84.3">100K</text>
<text x="171" y="84.3">Green</text>
<text x="200.3" y="84.3">Green</text>
<text x="39.5" y="93.5">R34</text>
<text x="39.5" y="95.4">100K</text>
<text x="49.7" y="99.2">Q5</text>
<text x="73.5" y="121.1">U7</text>
<text x="60.5" y="126.4">C45</text>
<text x="60.5" y="128.3">1uF</text>
<text x="66.9" y="126.4">R31</text>
<text x="66.9" y="128.3">100K</text>
<text x="100.8" y="126.4">C47</text>
<text x="100.8" y="128.3">1uF</text>
<text x="67.8" y="135.6">C21</text>
<text x="67.8" y="137.4">DNP</text>
<text x="73.5" y="135.8">RT9080-33GJ5</text>
<text x="73.5" y="155.9">U8</text>
<text x="60.5" y="161.2">C48</text>
<text x="100.8" y="161.2">C50</text>
<text x="107.8" y="160.1">TP1</text>
<text x="60.5" y="163.1">1uF</text>
<text x="100.8" y="163.1">1uF</text>
<text x="73.5" y="170.6">RT9080-18GJ5</text>
<text x="10.2" y="177">3</text>
<text x="53.2" y="175.3">R32</text>
<text x="53.2" y="178.6">150K</text>
<text x="69.7" y="179.5">C22</text>
<text x="121.1" y="176">TP2</text>
<text x="126.6" y="176">TP3</text>
<text x="69.7" y="181.4">10uF</text>
<text x="207.3" y="190.6">Power.SchDoc</text>
</g>
<g font-size="1.7" fill="#800000">
<text x="40" y="64.4">VDD_DCIN</text>
<text x="95.5" y="62.5">VDD_5V0</text>
<text x="163.4" y="62.5">VDD_3V3</text>
<text x="196.3" y="64.4">VDD_CORE_EN</text>
<text x="20.4" y="77.3">GND</text>
<text x="97.3" y="77.3">GND</text>
<text x="62.6" y="80.9">GND</text>
<text x="40.6" y="88.2">DCIN_DET</text>
<text x="165.2" y="91.9">GND</text>
<text x="194.4" y="91.9">GND</text>
<text x="40.2" y="99.2">VBUS</text>
<text x="55.2" y="99.2">VDD_5V0</text>
<text x="36.9" y="104.6">GND</text>
<text x="55.2" y="121.1">VDD_5V0</text>
<text x="95.5" y="121.1">VDD_3V3</text>
<text x="55.2" y="155.9">VDD_5V0</text>
<text x="95.5" y="154.1">VDD_1V8</text>
<text x="13.5" y="177">VDD_CORE_EN</text>
<text x="29.6" y="176">VDD_CORE_EN</text>
<text x="119.4" y="185.2">GND</text>
<text x="124.8" y="185.2">GND</text>
</g>
</svg>
